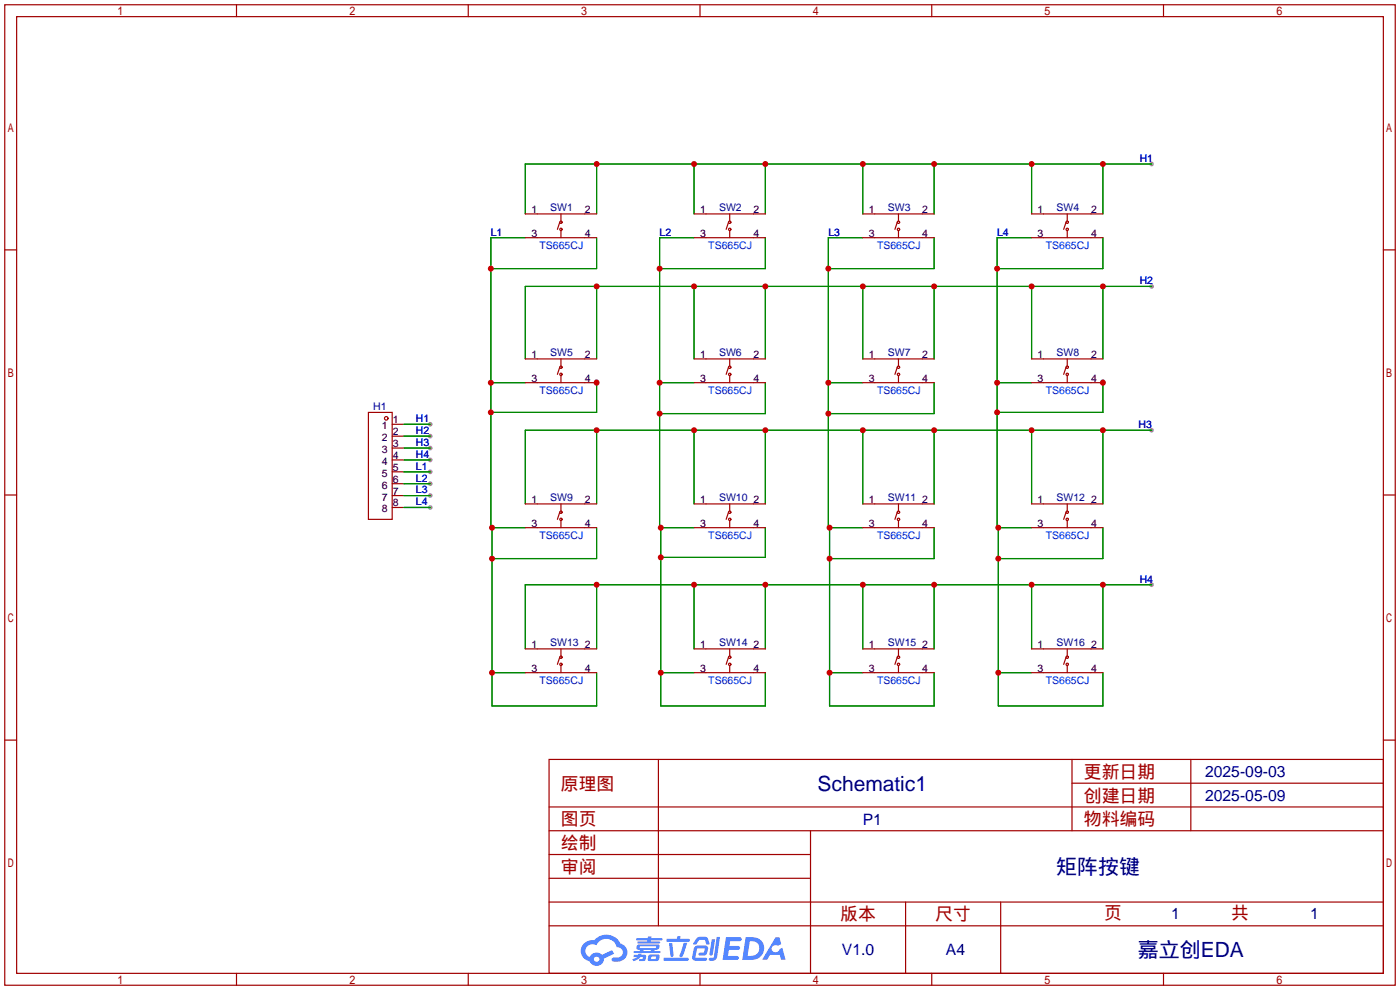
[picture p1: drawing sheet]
<svg xmlns="http://www.w3.org/2000/svg" width="299mm" height="212mm" viewBox="0 0 299 212" stroke-linecap="round" stroke-linejoin="round" font-family="sans-serif">
<g fill="#999">
<circle cx="246.1" cy="35.1" r=".51"/>
<circle cx="91.9" cy="108.5" r=".51"/>
<circle cx="91.9" cy="105.9" r=".51"/>
<circle cx="91.9" cy="103.4" r=".51"/>
<circle cx="91.9" cy="100.8" r=".51"/>
<circle cx="91.9" cy="98.3" r=".51"/>
<circle cx="91.9" cy="95.8" r=".51"/>
<circle cx="91.9" cy="93.2" r=".51"/>
<circle cx="91.9" cy="90.7" r=".51"/>
<circle cx="246.1" cy="61.2" r=".51"/>
<circle cx="246.1" cy="91.9" r=".51"/>
<circle cx="246.1" cy="125" r=".51"/>
<circle cx="127.5" cy="81.5" r=".51"/>
<circle cx="235.7" cy="81.5" r=".51"/>
</g>
<g fill="none" stroke="#a10000" stroke-width=".25">
<path d="M1 1h297.2v209.6h-297.2zM3.6 3.6h292.1v204.4h-292.1zM50.5 1v2.6M100.1 1v2.6M149.6 1v2.6M199.1 1v2.6M248.7 1v2.6M1 53.4h2.6M295.7 53.4h2.5M1 105.8h2.6M295.7 105.8h2.5M1 158.2h2.6"/>
<path d="M295.7 158.2h2.5M117.3 162.3h178.4v45.7h-178.4zM117.3 177.5h178.4M117.3 172.5h178.4M140.7 162.3v35.6M173.2 177.5v30.5M229.1 162.3v15.2M229.1 167.4h66.6M254.5 162.3v15.2M117.3 182.6h55.9M117.3 197.9h178.4M117.3 192.8h178.4"/>
<path d="M117.3 187.7h55.9M193.5 192.8v15.2M213.9 192.8v15.2M50.5 208v2.6M100.1 208v2.6M149.6 208v2.6M199.1 208v2.6M248.7 208v2.6"/>
</g>
<g fill="#5487ff">
<path d="M155.2 200.3h2.6a.48 .48 0 0 1 .7 .4 .48 .48 0 0 1-.6 .4h-1.8l-.2 1.1h1.9a.43 .43 0 0 1 .4 .4 .43 .43 0 0 1-.5 .4h-1.9l-.2 1.3h1.7a.45 .45 0 0 1 .5 .2 .45 .45 0 0 1-.1 .6h-3.3z"/>
<path d="M165.7 200.3h.9l.4 1.5-.8 .3a.84 .84 0 0 0-1.2 .3 .84 .84 0 0 0 .4 1.1 .84 .84 0 0 0 1.1-.4l.1-.2 .6-.3 .7 2.5h-1l-.2-1h-2.1l-.6 1h-1.1z"/>
<path d="M152.1 200.8h.7l-.5 3.1a.36 .36 0 0 1-.3 .3 .36 .36 0 0 1-.4-.3z"/>
<path d="M153.2 200.2h.7l-.6 4.3a1.13 1.13 0 0 1-1.8 .6l.2-.4h.7l.2-.2z"/>
<path d="M148.9 200.6l.6-.4h1a.77 .77 0 0 1 .9 .5l.3 1-.2 .2h-.5l-.3-.9-.2-.2-1 .1-.7 1-.6-.1-.1-.2z"/>
<path d="M148.4 202.4l.6-.3h1.7a.81 .81 0 0 1 .7 .5 .81 .81 0 0 1-.2 .8 .81 .81 0 0 1-.9 .8h-.7a.32 .32 0 0 1-.3-.3 .32 .32 0 0 1 .4-.3h.7l.2-.9-1.6 .1-.4 1.8 2.2 .1a.32 .32 0 0 1 .3 .4 .32 .32 0 0 1-.4 .2h-2.2l-.5-.3-.1-.5z"/>
<path d="M141.9 204.7h5a.33 .33 0 0 1 .3 .3 .33 .33 0 0 1-.3 .3h-4.9l-.2-.1z"/>
<path d="M146.1 201.5h.8l-.7 2a.98 .98 0 0 1-.7 1.1l-.3-.3z"/>
<path d="M143 201.6h.7l.3 2.5a.34 .34 0 0 1-.3 .4 .34 .34 0 0 1-.4-.3z"/>
<path d="M142.5 200.7h2.1l.3-.6h.6l-.1 .6h1.7a.32 .32 0 0 1 .4 .3 .32 .32 0 0 1-.4 .3h-4.5l-.2-.2z"/>
<path d="M135.5 204.1h.9l.1-.3h.6v.3h.8a.82 .82 0 0 1-.5 1.3h-.8v-.4l.7-.1 .1-.3a.68 .68 0 0 0-1 .4l-1.1 .4-.1-.4 .9-.5h-.7z"/>
<path d="M136 200.5h2.4l.1-.3h.7v.3h2.2l.2 .3-.2 .2h-2.3v.2h1.8l.2 .3-.2 .1h-4.5l-.1-.4h2l.1-.2h-2.3l-.1-.2z"/>
<path d="M159.4 200.3l-.8 4.9h1.7a2.5 2.5 0 0 0 3-2.5 2.5 2.5 0 0 0-3.1-2.4zM160.3 201.1a1.61 1.61 0 0 1 2 1.5 1.61 1.61 0 0 1-1.8 1.7h-.7z"/>
<path d="M136.2 202a.55 .55 0 0 0-.2 .8 .55 .55 0 0 0 .7 .2l.1 .3h-1.3v.3l5.4 .1 .3-.2-.2-.2h-1.2l.2-.3a.7 .7 0 0 0 .8-.3 .7 .7 0 0 0 0-.8l-4.2-.1zM136.8 202.3l3.3-.1 .1 .1-.2 .3h-3.2zM137.5 203h1.7l-.2 .3h-1.4z"/>
<path d="M138.6 204.2a1.05 1.05 0 0 0 0 1.2 2.91 2.91 0 0 0 2.2-.2 .98 .98 0 0 0 0-1.2h-1.6zM139.2 204.5l.9-.1 .1 .4-.2 .2-.8-.1z"/>
<path d="M124.9 201.6a2.23 2.23 0 0 0-.7 2.3 2.23 2.23 0 0 0 1.8 1.6 1.58 1.58 0 0 0 1.8 .9 1.58 1.58 0 0 0 1.3-1.5l2.2-1.1-.5-.7-2.1 1a1.65 1.65 0 0 0-2.7 .4 1.45 1.45 0 0 1-.8-1.9 1.45 1.45 0 0 1 2-.7l.3 .1a2.3 2.3 0 0 1 2.3-1.3 2.3 2.3 0 0 1 2 1.7 1.12 1.12 0 0 1 1.3 1 1.12 1.12 0 0 1-1.1 1.2h-.7a.45 .45 0 0 0-.6 .4 .45 .45 0 0 0 .5 .5 2.21 2.21 0 0 0 2.2-.5 2.21 2.21 0 0 0 .5-2.3 2.13 2.13 0 0 0-1.3-1.1 3.3 3.3 0 0 0-5.6-.7l-1.1 .1zM127 205a.57 .57 0 0 1 1.1 0 .57 .57 0 0 1-1.1 0z"/>
</g>
<g fill="none" stroke="#a10000" stroke-width=".25">
<path d="M112.3 45.7h15.2M112.3 50.8h15.2M119.6 47.5l-.5 1.5M119.9 45.7v1.5M119.9 49.3v1.5M148.3 45.7h15.3M148.3 50.8h15.3M155.7 47.5l-.5 1.5M156 45.7v1.5M156 49.3v1.5M184.4 45.7h15.2M184.4 50.8h15.2"/>
<path d="M191.8 47.5l-.5 1.5M192 45.7v1.5M192 49.3v1.5M220.5 45.7h15.2M220.5 50.8h15.2M227.8 47.5l-.5 1.5M228.1 45.7v1.5M228.1 49.3v1.5M112.3 76.7h15.2M119.6 78.5l-.5 1.5M119.9 76.7v1.5M148.3 76.7h15.3"/>
<path d="M155.7 78.5l-.5 1.5M156 76.7v1.5M184.4 76.7h15.2M191.8 78.5l-.5 1.5M192 76.7v1.5M220.5 76.7h15.2M227.8 78.5l-.5 1.5M228.1 76.7v1.5M78.7 88.1h5.1v22.9h-5.1zM83.8 90.7h2.6M83.8 93.2h2.6M83.8 95.8h2.6"/>
<path d="M83.8 98.3h2.6M112.3 81.8h15.2M119.9 80.3v1.5M148.3 81.8h15.3M156 80.3v1.5M184.4 81.8h15.2M192 80.3v1.5M220.5 81.8h15.2M228.1 80.3v1.5M83.8 100.8h2.6M83.8 103.4h2.6M83.8 105.9h2.6"/>
<path d="M83.8 108.5h2.6M112.3 107.7h15.2M112.3 112.8h15.2M119.6 109.5l-.5 1.5M119.9 107.7v1.5M119.9 111.3v1.5M148.3 107.7h15.3M148.3 112.8h15.3M155.7 109.5l-.5 1.5M156 107.7v1.5M156 111.3v1.5M184.4 107.7h15.2"/>
<path d="M184.4 112.8h15.2M191.8 109.5l-.5 1.5M192 107.7v1.5M192 111.3v1.5M220.5 107.7h15.2M220.5 112.8h15.2M227.8 109.5l-.5 1.5M228.1 107.7v1.5M228.1 111.3v1.5M112.3 138.7h15.2M119.9 138.7v1.5M148.3 138.7h15.3"/>
<path d="M156 138.7v1.5M184.4 138.7h15.2M192 138.7v1.5M220.5 138.7h15.2M228.1 138.7v1.5M112.3 143.8h15.2M119.6 140.5l-.5 1.5M119.9 142.2v1.6M148.3 143.8h15.3M155.7 140.5l-.5 1.5M156 142.2v1.6M184.4 143.8h15.2"/>
<path d="M191.8 140.5l-.5 1.5M192 142.2v1.6M220.5 143.8h15.2M227.8 140.5l-.5 1.5M228.1 142.2v1.6"/>
<circle cx="119.9" cy="47.5" r=".25"/>
<circle cx="119.9" cy="49" r=".25"/>
<circle cx="156" cy="49" r=".25"/>
<circle cx="156" cy="47.5" r=".25"/>
<circle cx="192" cy="49" r=".25"/>
<circle cx="192" cy="47.5" r=".25"/>
<circle cx="228.1" cy="47.5" r=".25"/>
<circle cx="228.1" cy="49" r=".25"/>
<circle cx="119.9" cy="78.5" r=".25"/>
<circle cx="156" cy="78.5" r=".25"/>
<circle cx="192" cy="78.5" r=".25"/>
<circle cx="228.1" cy="78.5" r=".25"/>
<circle cx="82.5" cy="89.4" r=".38"/>
<circle cx="119.9" cy="80" r=".25"/>
<circle cx="156" cy="80" r=".25"/>
<circle cx="192" cy="80" r=".25"/>
<circle cx="228.1" cy="80" r=".25"/>
<circle cx="119.9" cy="111" r=".25"/>
<circle cx="119.9" cy="109.5" r=".25"/>
<circle cx="156" cy="109.5" r=".25"/>
<circle cx="156" cy="111" r=".25"/>
<circle cx="192" cy="109.5" r=".25"/>
<circle cx="192" cy="111" r=".25"/>
<circle cx="228.1" cy="111" r=".25"/>
<circle cx="228.1" cy="109.5" r=".25"/>
<circle cx="119.9" cy="140.5" r=".25"/>
<circle cx="119.9" cy="142" r=".25"/>
<circle cx="156" cy="140.5" r=".25"/>
<circle cx="156" cy="142" r=".25"/>
<circle cx="192" cy="140.5" r=".25"/>
<circle cx="192" cy="142" r=".25"/>
<circle cx="228.1" cy="140.5" r=".25"/>
<circle cx="228.1" cy="142" r=".25"/>
</g>
<g fill="none" stroke="#008700" stroke-width=".25">
<path d="M127.5 35.1v10.6M148.3 35.1v10.6M163.6 35.1v10.6M184.4 35.1v10.6M199.6 35.1v10.6M220.5 35.1v10.6M235.7 35.1v10.6M246.1 35.1h-133.8v10.6M112.3 50.8h-7.4v62h7.4M127.5 50.8v6.6h-22.6M148.3 50.8h-7.3v62h7.3M163.6 50.8v6.6h-22.6"/>
<path d="M184.4 50.8h-7.4v62h7.4M199.6 50.8v6.6h-22.6M220.5 50.8h-7.4v62h7.4M235.7 50.8v6.6h-22.6M127.5 61.2v15.5M148.3 61.2v15.5M163.6 61.2v15.5M184.4 61.2v15.5M199.6 61.2v15.5M220.5 61.2v15.5M235.7 61.2v15.5M246.1 61.2h-133.8v15.5"/>
<path d="M86.4 98.3h5.5M86.4 95.8h5.5M86.4 93.2h5.5M86.4 90.7h5.5M104.9 81.8h7.4M127.5 81.5v6.6h-22.6M127.5 91.9v15.8M141 81.8h7.3M148.3 91.9v15.8M163.6 81.8v6.6h-22.6M163.6 91.9v15.8M177 81.8h7.4"/>
<path d="M184.4 91.9v15.8M199.6 81.8v6.6h-22.6M199.6 91.9v15.8M213.1 81.8h7.4M220.5 91.9v15.8M235.7 81.5v6.6h-22.6M235.7 91.9v15.8M246.1 91.9h-133.8v15.8M86.4 108.5h5.5M86.4 105.9h5.5M86.4 103.4h5.5M86.4 100.8h5.5"/>
<path d="M105.2 112.8v38.1h22.3v-7.1M127.5 112.8v6.6h-22.3M141.2 112.8v38.1h22.4v-7.1M163.6 112.8v6.3h-22.4M177.3 112.8v38.1h22.3v-7.1M199.6 112.8v6.6h-22.3M213.4 112.8v38.1h22.3v-7.1M235.7 112.8v6.6h-22.3M127.5 125v13.7M148.3 125v13.7M163.6 125v13.7M184.4 125v13.7"/>
<path d="M199.6 125v13.7M220.5 125v13.7M235.7 125v13.7M246.1 125h-133.8v13.7M105.2 143.8h7.1M141.2 143.8h7.1M177.3 143.8h7.1M213.4 143.8h7.1"/>
</g>
<g fill="#c00">
<circle cx="127.5" cy="35.1" r=".63"/>
<circle cx="148.3" cy="35.1" r=".63"/>
<circle cx="163.6" cy="35.1" r=".63"/>
<circle cx="184.4" cy="35.1" r=".63"/>
<circle cx="199.6" cy="35.1" r=".63"/>
<circle cx="220.5" cy="35.1" r=".63"/>
<circle cx="235.7" cy="35.1" r=".63"/>
<circle cx="127.5" cy="61.2" r=".63"/>
<circle cx="148.3" cy="61.2" r=".63"/>
<circle cx="163.6" cy="61.2" r=".63"/>
<circle cx="184.4" cy="61.2" r=".63"/>
<circle cx="199.6" cy="61.2" r=".63"/>
<circle cx="220.5" cy="61.2" r=".63"/>
<circle cx="235.7" cy="61.2" r=".63"/>
<circle cx="127.5" cy="91.9" r=".63"/>
<circle cx="148.3" cy="91.9" r=".63"/>
<circle cx="163.6" cy="91.9" r=".63"/>
<circle cx="184.4" cy="91.9" r=".63"/>
<circle cx="199.6" cy="91.9" r=".63"/>
<circle cx="220.5" cy="91.9" r=".63"/>
<circle cx="235.7" cy="91.9" r=".63"/>
<circle cx="127.5" cy="125" r=".63"/>
<circle cx="148.3" cy="125" r=".63"/>
<circle cx="163.6" cy="125" r=".63"/>
<circle cx="184.4" cy="125" r=".63"/>
<circle cx="199.6" cy="125" r=".63"/>
<circle cx="220.5" cy="125" r=".63"/>
<circle cx="235.7" cy="125" r=".63"/>
<circle cx="104.9" cy="81.8" r=".63"/>
<circle cx="104.9" cy="57.4" r=".63"/>
<circle cx="104.9" cy="88.1" r=".63"/>
<circle cx="127.5" cy="81.8" r=".63"/>
<circle cx="105.2" cy="112.8" r=".63"/>
<circle cx="105.2" cy="119.4" r=".63"/>
<circle cx="105.2" cy="143.8" r=".63"/>
<circle cx="141" cy="81.8" r=".63"/>
<circle cx="141" cy="57.4" r=".63"/>
<circle cx="141" cy="88.4" r=".63"/>
<circle cx="141.2" cy="112.8" r=".63"/>
<circle cx="141.2" cy="119.1" r=".63"/>
<circle cx="141.2" cy="143.8" r=".63"/>
<circle cx="177" cy="81.8" r=".63"/>
<circle cx="177" cy="57.4" r=".63"/>
<circle cx="177" cy="88.4" r=".63"/>
<circle cx="177.3" cy="112.8" r=".63"/>
<circle cx="177.3" cy="119.4" r=".63"/>
<circle cx="177.3" cy="143.8" r=".63"/>
<circle cx="213.1" cy="81.8" r=".63"/>
<circle cx="213.1" cy="57.4" r=".63"/>
<circle cx="213.1" cy="88.1" r=".63"/>
<circle cx="235.7" cy="81.8" r=".63"/>
<circle cx="213.4" cy="112.8" r=".63"/>
<circle cx="213.4" cy="119.4" r=".63"/>
<circle cx="213.4" cy="143.8" r=".63"/>
</g>
<g font-size="4.5" fill="#000080">
<text x="174.7" y="169">Schematic1</text>
<text x="225.7" y="186.8">矩阵按键</text>
<text x="243.2" y="204.6">嘉立创EDA</text>
</g>
<g font-size="3.8" fill="#a00000">
<text x="231.6" y="166.2">更新日期</text>
<text x="119.9" y="168.8">原理图</text>
<text x="231.6" y="171.3">创建日期</text>
<text x="119.9" y="176.4">图页</text>
<text x="231.6" y="176.4">物料编码</text>
<text x="119.9" y="181.5">绘制</text>
<text x="119.9" y="186.6">审阅</text>
<text x="179.6" y="196.7">版本</text>
<text x="199.9" y="196.7">尺寸</text>
<text x="236" y="196.5">页</text>
<text x="263.1" y="196.5">共</text>
</g>
<g font-size="3.4" fill="#000080">
<text x="257.6" y="166.1">2025-09-03</text>
<text x="257.6" y="171.2">2025-05-09</text>
<text x="184.4" y="176.2">P1</text>
<text x="250.3" y="196.3">1</text>
<text x="280" y="196.3">1</text>
<text x="179.9" y="204.2">V1.0</text>
<text x="202.2" y="204.2">A4</text>
</g>
<g font-size="2.2" fill="#00f">
<text x="243.6" y="34.6">H1</text>
<text x="104.9" y="50.4">L1</text>
<text x="115.3" y="53.1">TS665CJ</text>
<text x="141" y="50.4">L2</text>
<text x="151.4" y="53.1">TS665CJ</text>
<text x="177" y="50.4">L3</text>
<text x="187.5" y="53.1">TS665CJ</text>
<text x="213.1" y="50.4">L4</text>
<text x="223.5" y="53.1">TS665CJ</text>
<text x="243.6" y="60.8">H2</text>
<text x="115.3" y="84.1">TS665CJ</text>
<text x="151.4" y="84.1">TS665CJ</text>
<text x="187.5" y="84.1">TS665CJ</text>
<text x="223.5" y="84.1">TS665CJ</text>
<text x="88.9" y="95.3">H3</text>
<text x="88.9" y="92.8">H2</text>
<text x="88.9" y="90.2">H1</text>
<text x="243.3" y="91.5">H3</text>
<text x="88.9" y="100.4">L1</text>
<text x="88.9" y="97.8">H4</text>
<text x="88.9" y="105.5">L3</text>
<text x="88.9" y="102.9">L2</text>
<text x="88.9" y="108">L4</text>
<text x="115.3" y="115.1">TS665CJ</text>
<text x="151.4" y="115.1">TS665CJ</text>
<text x="187.5" y="115.1">TS665CJ</text>
<text x="223.5" y="115.1">TS665CJ</text>
<text x="243.6" y="124.5">H4</text>
<text x="115.3" y="146.1">TS665CJ</text>
<text x="151.4" y="146.1">TS665CJ</text>
<text x="187.5" y="146.1">TS665CJ</text>
<text x="223.5" y="146.1">TS665CJ</text>
</g>
<g font-size="2.2">
<text x="113.6" y="45.5">1</text>
<text x="125" y="45.5">2</text>
<text x="149.6" y="45.5">1</text>
<text x="161" y="45.5">2</text>
<text x="185.7" y="45.5">1</text>
<text x="197.1" y="45.5">2</text>
<text x="221.8" y="45.5">1</text>
<text x="233.2" y="45.5">2</text>
<text x="113.6" y="50.6">3</text>
<text x="125" y="50.6">4</text>
<text x="149.6" y="50.6">3</text>
<text x="161" y="50.6">4</text>
<text x="185.7" y="50.6">3</text>
<text x="197.1" y="50.6">4</text>
<text x="221.8" y="50.6">3</text>
<text x="233.2" y="50.6">4</text>
<text x="113.6" y="76.5">1</text>
<text x="125" y="76.5">2</text>
<text x="149.6" y="76.5">1</text>
<text x="161" y="76.5">2</text>
<text x="185.7" y="76.5">1</text>
<text x="197.1" y="76.5">2</text>
<text x="221.8" y="76.5">1</text>
<text x="233.2" y="76.5">2</text>
<text x="113.6" y="81.6">3</text>
<text x="125" y="81.6">4</text>
<text x="149.6" y="81.6">3</text>
<text x="161" y="81.6">4</text>
<text x="185.7" y="81.6">3</text>
<text x="197.1" y="81.6">4</text>
<text x="221.8" y="81.6">3</text>
<text x="233.2" y="81.6">4</text>
<text x="81.6" y="91.7">1</text>
<text x="81.6" y="94.3">2</text>
<text x="83.9" y="90.5">1</text>
<text x="83.9" y="93">2</text>
<text x="83.9" y="95.5">3</text>
<text x="81.6" y="96.8">3</text>
<text x="81.6" y="99.4">4</text>
<text x="81.6" y="101.9">5</text>
<text x="83.9" y="98.1">4</text>
<text x="83.9" y="100.6">5</text>
<text x="81.6" y="104.4">6</text>
<text x="81.6" y="107">7</text>
<text x="83.9" y="103.2">6</text>
<text x="83.9" y="105.7">7</text>
<text x="113.6" y="107.5">1</text>
<text x="125" y="107.5">2</text>
<text x="149.6" y="107.5">1</text>
<text x="161" y="107.5">2</text>
<text x="185.7" y="107.5">1</text>
<text x="197.1" y="107.5">2</text>
<text x="221.8" y="107.5">1</text>
<text x="233.2" y="107.5">2</text>
<text x="81.6" y="109.5">8</text>
<text x="83.9" y="108.2">8</text>
<text x="113.6" y="112.6">3</text>
<text x="125" y="112.6">4</text>
<text x="149.6" y="112.6">3</text>
<text x="161" y="112.6">4</text>
<text x="185.7" y="112.6">3</text>
<text x="197.1" y="112.6">4</text>
<text x="221.8" y="112.6">3</text>
<text x="233.2" y="112.6">4</text>
<text x="113.6" y="138.5">1</text>
<text x="113.6" y="143.5">3</text>
<text x="125" y="138.5">2</text>
<text x="125" y="143.5">4</text>
<text x="149.6" y="138.5">1</text>
<text x="149.6" y="143.5">3</text>
<text x="161" y="138.5">2</text>
<text x="161" y="143.5">4</text>
<text x="185.7" y="138.5">1</text>
<text x="185.7" y="143.5">3</text>
<text x="197.1" y="138.5">2</text>
<text x="197.1" y="143.5">4</text>
<text x="221.8" y="138.5">1</text>
<text x="221.8" y="143.5">3</text>
<text x="233.2" y="138.5">2</text>
<text x="233.2" y="143.5">4</text>
</g>
<g font-size="2.2" fill="#000080">
<text x="117.6" y="45">SW1</text>
<text x="153.7" y="45">SW2</text>
<text x="189.7" y="45">SW3</text>
<text x="225.8" y="45">SW4</text>
<text x="117.6" y="76">SW5</text>
<text x="153.7" y="76">SW6</text>
<text x="189.7" y="76">SW7</text>
<text x="225.8" y="76">SW8</text>
<text x="79.8" y="87.7">H1</text>
<text x="117.6" y="107">SW9</text>
<text x="153.7" y="107">SW10</text>
<text x="189.7" y="107">SW11</text>
<text x="225.8" y="107">SW12</text>
<text x="117.6" y="138">SW13</text>
<text x="153.7" y="138">SW14</text>
<text x="189.7" y="138">SW15</text>
<text x="225.8" y="138">SW16</text>
</g>
</svg>
